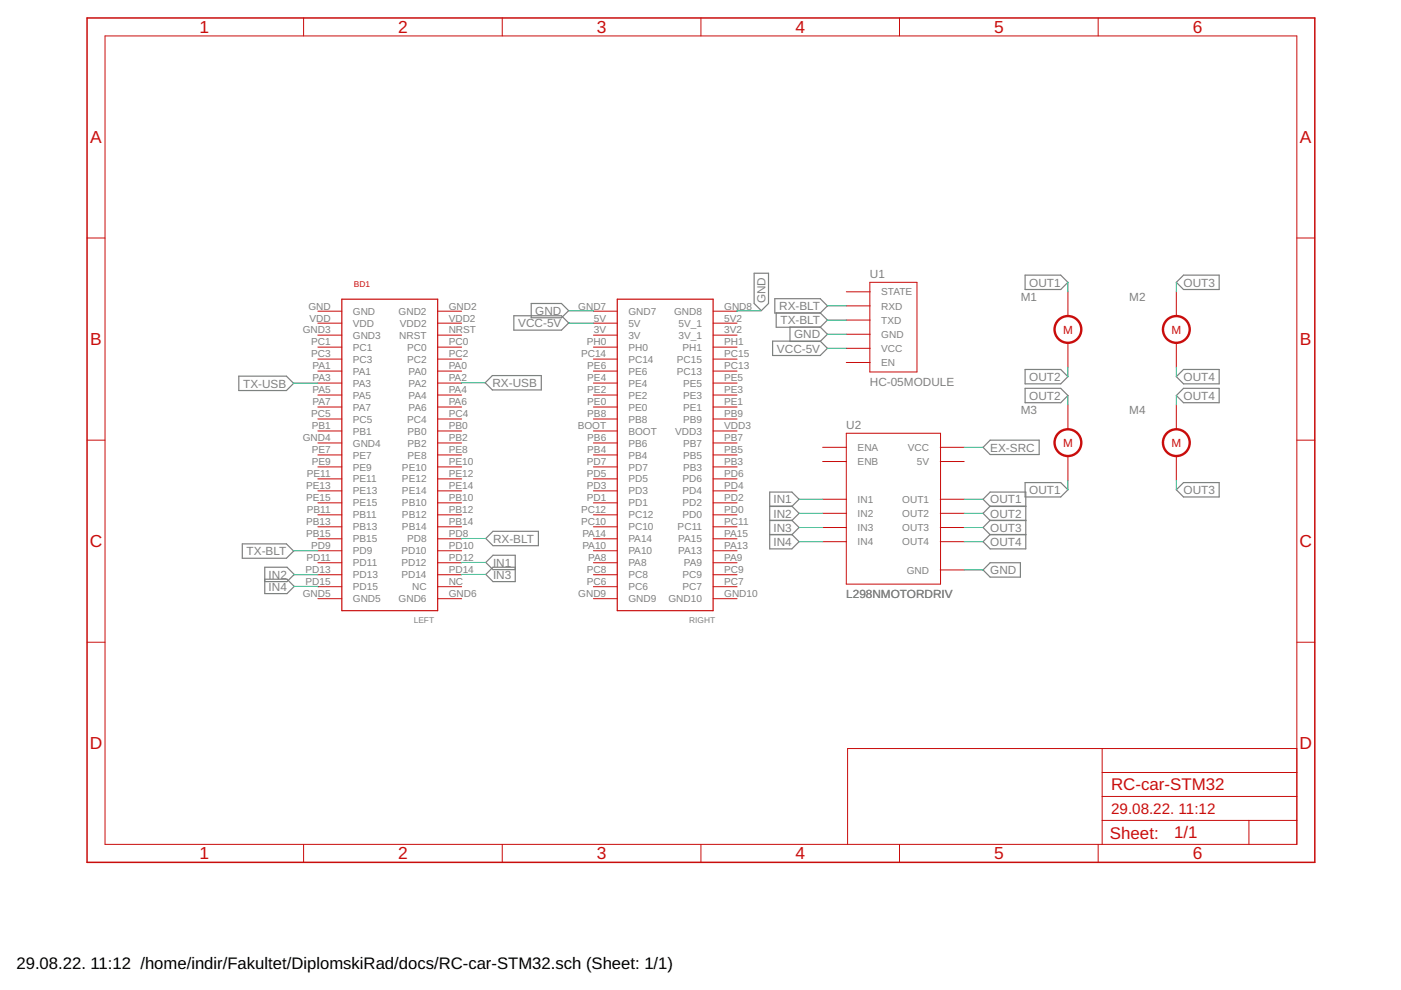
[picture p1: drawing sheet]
<svg xmlns="http://www.w3.org/2000/svg" width="297mm" height="210mm" viewBox="0 0 297 210" stroke-linecap="round" stroke-linejoin="round" font-family="sans-serif">
<g fill="none" stroke="#808080" stroke-width=".25">
<path d="M159.9 57.9h3v6.4l-1.5 1.6-1.5-1.6zM217.3 58.3h7.6l1.5 1.6-1.5 1.5h-7.6zM249.4 59.9l1.5-1.6h7.6v3.1h-7.6zM50.6 79.8h10.1l1.6 1.5-1.6 1.5h-10.1zM108.9 67h10.1l1.6 1.5-1.6 1.5h-10.1zM112.6 64.3h6.4l1.6 1.6-1.6 1.5h-6.4zM163.8 72.3h10.1l1.5 1.6-1.5 1.5h-10.1zM164.3 63.3h9.6l1.5 1.6-1.5 1.5h-9.6zM164.6 66.3v3.1h9.3l1.5-1.5-1.5-1.6M167.5 69.3h6.4l1.5 1.6-1.5 1.5h-6.4zM217.3 78.3h7.6l1.5 1.6-1.5 1.5h-7.6zM249.4 79.9l1.5-1.6h7.6v3.1h-7.6z"/>
<path d="M102.9 81.2l1.5-1.6h10.4v3.1h-10.4zM209.9 93.3h10.4v3.1h-10.4l-1.5-1.6zM217.3 82.3h7.6l1.5 1.6-1.5 1.5h-7.6zM249.4 83.9l1.5-1.6h7.6v3.1h-7.6zM51.4 115.3h9.3l1.6 1.5-1.6 1.6h-9.3zM103 114.2l1.5-1.6h9.7v3.1h-9.7zM163.2 107.4h4.7l1.5-1.5-1.5-1.6h-4.7v12.1h4.7l1.5-1.5-1.5-1.6h-4.7M163.2 107.3h4.7l1.5 1.5-1.5 1.6h-4.7M163.2 110.3h4.7l1.5 1.5-1.5 1.6h-4.7M209.9 119.3h6.4v3.1h-6.4l-1.5-1.6zM217.3 102.3h7.6l1.5 1.5-1.5 1.6h-7.6zM217.5 107.4h-7.6l-1.5-1.5 1.5-1.6h7.6v12.1h-7.6l-1.5-1.5 1.5-1.6h7.6"/>
<path d="M217.5 107.3h-7.6l-1.5 1.5 1.5 1.6h7.6M217.5 110.3h-7.6l-1.5 1.5 1.5 1.6h7.6M250.9 102.3h7.6v3.1h-7.6l-1.5-1.6zM56.1 122.8h4.8l1.5 1.5-1.5 1.6h-4.8v-5.6h4.8l1.5 1.5-1.5 1.5h-4.8M109.2 120.3h-4.7l-1.5 1.5 1.5 1.5h4.7v-5.6h-4.7l-1.5 1.6 1.5 1.5h4.7"/>
</g>
<path d="M72.5 63.4h20.3v66.1h-20.3zM130.9 63.4h20.3v66.1h-20.3z" fill="none" stroke="#c90d0c" stroke-width=".25"/>
<g fill="none" stroke="#c90d0c" stroke-width=".21">
<path d="M22.3 7.6h252.7v171.4h-252.7zM64.4 3.8v3.8M106.5 3.8v3.8M148.6 3.8v3.8M190.7 3.8v3.8M232.8 3.8v3.8M18.5 50.5h3.8M184.4 59.9h10v19h-10zM275 50.5h3.8M67.4 66h5.1M67.4 68.5h5.1M67.4 71.1h5.1"/>
<path d="M67.4 73.6h5.1M67.4 76.1h5.1M67.4 78.7h5.1M92.8 66h5.1M92.8 68.5h5.1M92.8 71.1h5.1M92.8 73.6h5.1M92.8 76.1h5.1M92.8 78.7h5.1M125.8 66h5.1M125.8 68.5h5.1M125.8 71.1h5.1"/>
<path d="M125.8 73.6h5.1M125.8 76.1h5.1M125.8 78.7h5.1M151.2 66h5.1M151.2 68.5h5.1M151.2 71.1h5.1M151.2 73.6h5.1M151.2 76.1h5.1M151.2 78.7h5.1M179.4 70.9h5.1M179.4 73.9h5.1M179.4 76.9h5.1"/>
<path d="M179.4 67.9h5.1M179.4 64.9h5.1M179.4 61.9h5.1M226.4 61.9v5.1M226.4 72.8v5.1M249.4 61.9v5.1M249.4 72.8v5.1M18.5 93.3h3.8M67.4 81.2h5.1M67.4 83.8h5.1M67.4 86.3h5.1M67.4 88.8h5.1"/>
<path d="M67.4 91.4h5.1M67.4 93.9h5.1M67.4 96.5h5.1M67.4 99h5.1M92.8 81.2h5.1M92.8 83.8h5.1M92.8 86.3h5.1M92.8 88.8h5.1M92.8 91.4h5.1M92.8 93.9h5.1M92.8 96.5h5.1M92.8 99h5.1"/>
<path d="M125.8 81.2h5.1M125.8 83.8h5.1M125.8 86.3h5.1M125.8 88.8h5.1M125.8 91.4h5.1M125.8 93.9h5.1M125.8 96.5h5.1M125.8 99h5.1M151.2 81.2h5.1M151.2 83.8h5.1M151.2 86.3h5.1M151.2 88.8h5.1"/>
<path d="M151.2 91.4h5.1M151.2 93.9h5.1M151.2 96.5h5.1M151.2 99h5.1M174.4 97.9h5.1M174.4 94.8h5.1M179.4 91.9h20v31.9h-20zM199.3 97.9h5.1M199.3 94.8h5.1M226.4 85.9v5M226.4 96.8v5.1M249.4 85.9v5"/>
<path d="M249.4 96.8v5.1M275 93.3h3.8M67.4 101.5h5.1M67.4 104.1h5.1M67.4 106.6h5.1M67.4 109.2h5.1M67.4 111.7h5.1M67.4 114.2h5.1M67.4 116.8h5.1M67.4 119.3h5.1M92.8 101.5h5.1M92.8 104.1h5.1"/>
<path d="M92.8 106.6h5.1M92.8 109.2h5.1M92.8 111.7h5.1M92.8 114.2h5.1M92.8 116.8h5.1M92.8 119.3h5.1M125.8 101.5h5.1M125.8 104.1h5.1M125.8 106.6h5.1M125.8 109.2h5.1M125.8 111.7h5.1M125.8 114.2h5.1"/>
<path d="M125.8 116.8h5.1M125.8 119.3h5.1M151.2 101.5h5.1M151.2 104.1h5.1M151.2 106.6h5.1M151.2 109.2h5.1M151.2 111.7h5.1M151.2 114.2h5.1M151.2 116.8h5.1M151.2 119.3h5.1M174.4 105.9h5.1M174.4 108.8h5.1"/>
<path d="M174.4 111.8h5.1M174.4 114.9h5.1M199.3 105.9h5.1M199.3 108.8h5.1M199.3 111.8h5.1M199.3 114.9h5.1M18.5 136.2h3.8M67.4 121.9h5.1M67.4 124.4h5.1M67.4 126.9h5.1M92.8 121.9h5.1M92.8 124.4h5.1"/>
<path d="M92.8 126.9h5.1M125.8 121.9h5.1M125.8 124.4h5.1M125.8 126.9h5.1M151.2 121.9h5.1M151.2 124.4h5.1M151.2 126.9h5.1M199.3 120.8h5.1M275 136.2h3.8M233.7 158.7v20.3M275 158.7h-95.3v20.3M64.4 179v3.8"/>
<path d="M106.5 179v3.8M148.6 179v3.8M190.7 179v3.8M232.8 179v3.8M233.7 173.9h41.3M233.7 168.9h41.3M233.7 163.8h41.3M264.8 173.9v5.1"/>
</g>
<g fill="none" stroke="#c90d0c" stroke-width=".51">
<circle cx="226.4" cy="69.9" r="2.84"/>
<circle cx="249.4" cy="69.9" r="2.84"/>
<circle cx="226.4" cy="93.9" r="2.84"/>
<circle cx="249.4" cy="93.9" r="2.84"/>
</g>
<path d="M18.5 3.8h260.3v179h-260.3z" fill="none" stroke="#c90d0c" stroke-width=".32"/>
<g fill="none" stroke="#0dab76" stroke-width=".21">
<path d="M226.4 59.9v2M249.4 59.9v2M120.6 65.9l5.2 .1M120.6 68.5h5.2M161.3 65.9l-5 .1M175.4 64.9h4M175.4 67.9h4M175.4 70.9h4M175.4 73.9h4M226.4 77.9v2M249.4 77.9v2M62.3 81.2h5.1"/>
<path d="M102.9 81.2h-5M204.4 94.8h4M226.4 83.9v2M249.4 83.9v2M62.3 116.7l5.1 .1M102.9 114.2h-5M102.9 119.3h-5M169.4 105.9h5M169.4 108.8h5M169.4 111.8h5M169.4 114.9h5M204.4 105.9h4"/>
<path d="M204.4 108.8h4M204.4 111.8h4M204.4 114.9h4M226.4 101.9v1.9M249.4 101.9v1.9M62.3 121.8l5.1 .1M62.3 124.3l5.1 .1M102.9 121.8l-5 .1M204.4 120.8h4"/>
</g>
<g font-size="3.7" fill="#c90d0c">
<text x="42.3" y="7">1</text>
<text x="84.4" y="7">2</text>
<text x="126.5" y="7">3</text>
<text x="168.6" y="7">4</text>
<text x="210.8" y="7">5</text>
<text x="252.9" y="7">6</text>
<text x="19.1" y="30.3">A</text>
<text x="275.6" y="30.3">A</text>
<text x="19.1" y="73.2">B</text>
<text x="275.6" y="73.2">B</text>
<text x="19" y="116">C</text>
<text x="275.5" y="116">C</text>
<text x="19" y="158.9">D</text>
<text x="275.5" y="158.9">D</text>
<text x="42.3" y="182.2">1</text>
<text x="84.4" y="182.2">2</text>
<text x="126.5" y="182.2">3</text>
<text x="168.6" y="182.2">4</text>
<text x="210.8" y="182.2">5</text>
<text x="252.9" y="182.2">6</text>
</g>
<g font-size="3.6" fill="#c90d0c">
<text x="235.6" y="167.6">RC-car-STM32</text>
<text x="235.3" y="177.9">Sheet:</text>
<text x="248.9" y="177.8">1/1</text>
</g>
<text font-size="3.5" x="3.5" y="205.4">29.08.22. 11:12 /home/indir/Fakultet/DiplomskiRad/docs/RC-car-STM32.sch (Sheet: 1/1)</text>
<text font-size="3.2" fill="#c90d0c" x="235.6" y="172.7">29.08.22. 11:12</text>
<g font-size="2.5" fill="#808080">
<text x="184.4" y="58.9">U1</text>
<text x="162.3" y="64.3" transform="rotate(-90 162.3 64.3)">GND</text>
<text x="165.2" y="65.7">RX-BLT</text>
<text x="216.4" y="63.9">M1</text>
<text x="218.2" y="60.8">OUT1</text>
<text x="239.4" y="63.9">M2</text>
<text x="250.9" y="60.8">OUT3</text>
<text x="109.9" y="69.4">VCC-5V</text>
<text x="113.5" y="66.7">GND</text>
<text x="165.5" y="68.7">TX-BLT</text>
<text x="168.4" y="71.7">GND</text>
<text x="164.7" y="74.7">VCC-5V</text>
<text x="51.6" y="82.2">TX-USB</text>
<text x="104.4" y="82">RX-USB</text>
<text x="184.4" y="81.9">HC-05MODULE</text>
<text x="218.2" y="80.7">OUT2</text>
<text x="250.9" y="80.7">OUT4</text>
<text x="216.4" y="87.9">M3</text>
<text x="218.2" y="84.7">OUT2</text>
<text x="239.4" y="87.9">M4</text>
<text x="250.9" y="84.7">OUT4</text>
<text x="179.4" y="90.9">U2</text>
<text x="209.9" y="95.7">EX-SRC</text>
<text x="164" y="106.7">IN1</text>
<text x="209.9" y="106.7">OUT1</text>
<text x="218.2" y="104.7">OUT1</text>
<text x="250.9" y="104.7">OUT3</text>
<text x="164" y="109.7">IN2</text>
<text x="164" y="112.7">IN3</text>
<text x="209.9" y="109.7">OUT2</text>
<text x="209.9" y="112.7">OUT3</text>
<text x="52.3" y="117.7">TX-BLT</text>
<text x="104.5" y="115.1">RX-BLT</text>
<text x="164" y="115.7">IN4</text>
<text x="209.9" y="115.7">OUT4</text>
<text x="57" y="122.7">IN2</text>
<text x="57" y="125.2">IN4</text>
<text x="104.5" y="120.1">IN1</text>
<text x="104.5" y="122.7">IN3</text>
<text x="209.9" y="121.7">GND</text>
<text x="179.4" y="126.8">L298NMOTORDRIV</text>
</g>
<g font-size="2.5" fill="#c90d0c">
<text x="225.4" y="70.9">M</text>
<text x="248.4" y="70.9">M</text>
<text x="225.4" y="94.9">M</text>
<text x="248.4" y="94.9">M</text>
</g>
<g font-size="2.1" fill="#808080">
<text x="65.4" y="65.6">GND</text>
<text x="95.1" y="65.6">GND2</text>
<text x="122.6" y="65.6">GND7</text>
<text x="153.5" y="65.6">GND8</text>
<text x="186.8" y="65.6">RXD</text>
<text x="186.8" y="62.6">STATE</text>
<text x="64.2" y="70.7">GND3</text>
<text x="65.6" y="68.2">VDD</text>
<text x="74.8" y="66.7">GND</text>
<text x="74.8" y="69.3">VDD</text>
<text x="74.8" y="71.8">GND3</text>
<text x="84.5" y="66.7">GND2</text>
<text x="84.6" y="71.8">NRST</text>
<text x="84.8" y="69.3">VDD2</text>
<text x="95.1" y="68.2">VDD2</text>
<text x="95.1" y="70.7">NRST</text>
<text x="125.9" y="68.2">5V</text>
<text x="125.9" y="70.7">3V</text>
<text x="133.2" y="66.7">GND7</text>
<text x="133.2" y="69.3">5V</text>
<text x="133.2" y="71.8">3V</text>
<text x="142.9" y="66.7">GND8</text>
<text x="143.9" y="69.3">5V_1</text>
<text x="143.9" y="71.8">3V_1</text>
<text x="153.5" y="68.2">5V2</text>
<text x="153.5" y="70.7">3V2</text>
<text x="186.8" y="71.6">GND</text>
<text x="186.8" y="68.6">TXD</text>
<text x="66" y="73.2">PC1</text>
<text x="66" y="75.8">PC3</text>
<text x="74.8" y="74.4">PC1</text>
<text x="74.8" y="76.9">PC3</text>
<text x="86.3" y="74.4">PC0</text>
<text x="86.3" y="76.9">PC2</text>
<text x="95.1" y="73.2">PC0</text>
<text x="95.1" y="75.8">PC2</text>
<text x="123.2" y="75.8">PC14</text>
<text x="124.4" y="73.2">PH0</text>
<text x="133.2" y="74.4">PH0</text>
<text x="133.2" y="76.9">PC14</text>
<text x="143.5" y="76.9">PC15</text>
<text x="144.7" y="74.4">PH1</text>
<text x="153.5" y="73.2">PH1</text>
<text x="153.5" y="75.8">PC15</text>
<text x="186.8" y="74.6">VCC</text>
<text x="186.8" y="77.6">EN</text>
<text x="66.3" y="78.3">PA1</text>
<text x="66.3" y="80.9">PA3</text>
<text x="66.3" y="83.4">PA5</text>
<text x="74.8" y="79.4">PA1</text>
<text x="74.8" y="82">PA3</text>
<text x="86.6" y="79.4">PA0</text>
<text x="86.6" y="82">PA2</text>
<text x="95.1" y="78.3">PA0</text>
<text x="95.1" y="80.9">PA2</text>
<text x="95.1" y="83.4">PA4</text>
<text x="124.5" y="78.3">PE6</text>
<text x="124.5" y="80.9">PE4</text>
<text x="124.5" y="83.4">PE2</text>
<text x="133.2" y="79.4">PE6</text>
<text x="133.2" y="82">PE4</text>
<text x="143.5" y="79.4">PC13</text>
<text x="144.8" y="82">PE5</text>
<text x="153.5" y="78.3">PC13</text>
<text x="153.5" y="80.9">PE5</text>
<text x="153.5" y="83.4">PE3</text>
<text x="66" y="88.5">PC5</text>
<text x="66.3" y="85.9">PA7</text>
<text x="74.8" y="84.5">PA5</text>
<text x="74.8" y="87.1">PA7</text>
<text x="74.8" y="89.6">PC5</text>
<text x="86.3" y="89.6">PC4</text>
<text x="86.6" y="84.5">PA4</text>
<text x="86.6" y="87.1">PA6</text>
<text x="95.1" y="85.9">PA6</text>
<text x="95.1" y="88.5">PC4</text>
<text x="124.5" y="85.9">PE0</text>
<text x="124.5" y="88.5">PB8</text>
<text x="133.2" y="84.5">PE2</text>
<text x="133.2" y="87.1">PE0</text>
<text x="133.2" y="89.6">PB8</text>
<text x="144.8" y="84.5">PE3</text>
<text x="144.8" y="87.1">PE1</text>
<text x="144.8" y="89.6">PB9</text>
<text x="153.5" y="85.9">PE1</text>
<text x="153.5" y="88.5">PB9</text>
<text x="64.2" y="93.6">GND4</text>
<text x="66.1" y="91">PB1</text>
<text x="74.8" y="92.1">PB1</text>
<text x="74.8" y="94.7">GND4</text>
<text x="86.4" y="92.1">PB0</text>
<text x="86.4" y="94.7">PB2</text>
<text x="95.1" y="91">PB0</text>
<text x="95.1" y="93.6">PB2</text>
<text x="122.5" y="91">BOOT</text>
<text x="124.5" y="93.6">PB6</text>
<text x="133.2" y="92.1">BOOT</text>
<text x="133.2" y="94.7">PB6</text>
<text x="143.2" y="92.1">VDD3</text>
<text x="144.8" y="94.7">PB7</text>
<text x="153.5" y="91">VDD3</text>
<text x="153.5" y="93.6">PB7</text>
<text x="181.8" y="95.6">ENA</text>
<text x="192.5" y="95.6">VCC</text>
<text x="65.1" y="101.2">PE11</text>
<text x="66.1" y="96.1">PE7</text>
<text x="66.1" y="98.6">PE9</text>
<text x="74.8" y="97.2">PE7</text>
<text x="74.8" y="99.8">PE9</text>
<text x="85.2" y="99.8">PE10</text>
<text x="86.4" y="97.2">PE8</text>
<text x="95.1" y="96.1">PE8</text>
<text x="95.1" y="101.2">PE12</text>
<text x="95.1" y="98.6">PE10</text>
<text x="124.4" y="98.6">PD7</text>
<text x="124.4" y="101.2">PD5</text>
<text x="124.5" y="96.1">PB4</text>
<text x="133.2" y="97.2">PB4</text>
<text x="133.2" y="99.8">PD7</text>
<text x="144.8" y="97.2">PB5</text>
<text x="144.8" y="99.8">PB3</text>
<text x="153.5" y="96.1">PB5</text>
<text x="153.5" y="101.2">PD6</text>
<text x="153.5" y="98.6">PB3</text>
<text x="181.8" y="98.6">ENB</text>
<text x="194.4" y="98.6">5V</text>
<text x="64.9" y="103.7">PE13</text>
<text x="64.9" y="106.3">PE15</text>
<text x="74.8" y="102.3">PE11</text>
<text x="74.8" y="104.8">PE13</text>
<text x="74.8" y="107.4">PE15</text>
<text x="85.2" y="102.3">PE12</text>
<text x="85.2" y="104.8">PE14</text>
<text x="85.2" y="107.4">PB10</text>
<text x="95.1" y="103.7">PE14</text>
<text x="95.1" y="106.3">PB10</text>
<text x="124.4" y="103.7">PD3</text>
<text x="124.4" y="106.3">PD1</text>
<text x="133.2" y="102.3">PD5</text>
<text x="133.2" y="104.8">PD3</text>
<text x="133.2" y="107.4">PD1</text>
<text x="144.7" y="102.3">PD6</text>
<text x="144.7" y="104.8">PD4</text>
<text x="144.7" y="107.4">PD2</text>
<text x="153.5" y="103.7">PD4</text>
<text x="153.5" y="106.3">PD2</text>
<text x="181.8" y="106.6">IN1</text>
<text x="191.3" y="106.6">OUT1</text>
<text x="64.9" y="111.3">PB13</text>
<text x="64.9" y="113.9">PB15</text>
<text x="65.1" y="108.8">PB11</text>
<text x="74.8" y="109.9">PB11</text>
<text x="74.8" y="112.5">PB13</text>
<text x="85.2" y="109.9">PB12</text>
<text x="85.2" y="112.5">PB14</text>
<text x="95.1" y="108.8">PB12</text>
<text x="95.1" y="111.3">PB14</text>
<text x="95.1" y="113.9">PD8</text>
<text x="123.2" y="108.8">PC12</text>
<text x="123.2" y="111.3">PC10</text>
<text x="123.5" y="113.9">PA14</text>
<text x="133.2" y="109.9">PC12</text>
<text x="133.2" y="112.5">PC10</text>
<text x="143.7" y="112.5">PC11</text>
<text x="144.7" y="109.9">PD0</text>
<text x="153.5" y="108.8">PD0</text>
<text x="153.5" y="111.3">PC11</text>
<text x="153.5" y="113.9">PA15</text>
<text x="181.8" y="109.6">IN2</text>
<text x="181.8" y="112.6">IN3</text>
<text x="191.3" y="109.6">OUT2</text>
<text x="191.3" y="112.6">OUT3</text>
<text x="65" y="119">PD11</text>
<text x="66" y="116.4">PD9</text>
<text x="74.8" y="115">PB15</text>
<text x="74.8" y="117.5">PD9</text>
<text x="85.1" y="117.5">PD10</text>
<text x="86.3" y="115">PD8</text>
<text x="95.1" y="116.4">PD10</text>
<text x="95.1" y="119">PD12</text>
<text x="123.5" y="116.4">PA10</text>
<text x="124.7" y="119">PA8</text>
<text x="133.2" y="115">PA14</text>
<text x="133.2" y="117.5">PA10</text>
<text x="143.8" y="115">PA15</text>
<text x="143.8" y="117.5">PA13</text>
<text x="153.5" y="116.4">PA13</text>
<text x="153.5" y="119">PA9</text>
<text x="181.8" y="115.6">IN4</text>
<text x="191.3" y="115.6">OUT4</text>
<text x="64.8" y="121.5">PD13</text>
<text x="64.8" y="124">PD15</text>
<text x="74.8" y="120.1">PD11</text>
<text x="74.8" y="122.6">PD13</text>
<text x="74.8" y="125.2">PD15</text>
<text x="85.1" y="120.1">PD12</text>
<text x="85.1" y="122.6">PD14</text>
<text x="87.4" y="125.2">NC</text>
<text x="95.1" y="121.5">PD14</text>
<text x="95.1" y="124">NC</text>
<text x="124.4" y="121.5">PC8</text>
<text x="124.4" y="124">PC6</text>
<text x="133.2" y="120.1">PA8</text>
<text x="133.2" y="122.6">PC8</text>
<text x="133.2" y="125.2">PC6</text>
<text x="144.7" y="122.6">PC9</text>
<text x="144.7" y="125.2">PC7</text>
<text x="145" y="120.1">PA9</text>
<text x="153.5" y="121.5">PC9</text>
<text x="153.5" y="124">PC7</text>
<text x="192.3" y="121.6">GND</text>
<text x="64.2" y="126.6">GND5</text>
<text x="74.8" y="127.7">GND5</text>
<text x="84.5" y="127.7">GND6</text>
<text x="95.1" y="126.6">GND6</text>
<text x="122.6" y="126.6">GND9</text>
<text x="133.2" y="127.7">GND9</text>
<text x="141.7" y="127.7">GND10</text>
<text x="153.5" y="126.6">GND10</text>
</g>
<text font-size="1.8" fill="#c90d0c" x="75" y="60.9">BD1</text>
<g font-size="1.8" fill="#808080">
<text x="87.7" y="132">LEFT</text>
<text x="146.1" y="132">RIGHT</text>
</g>
</svg>
